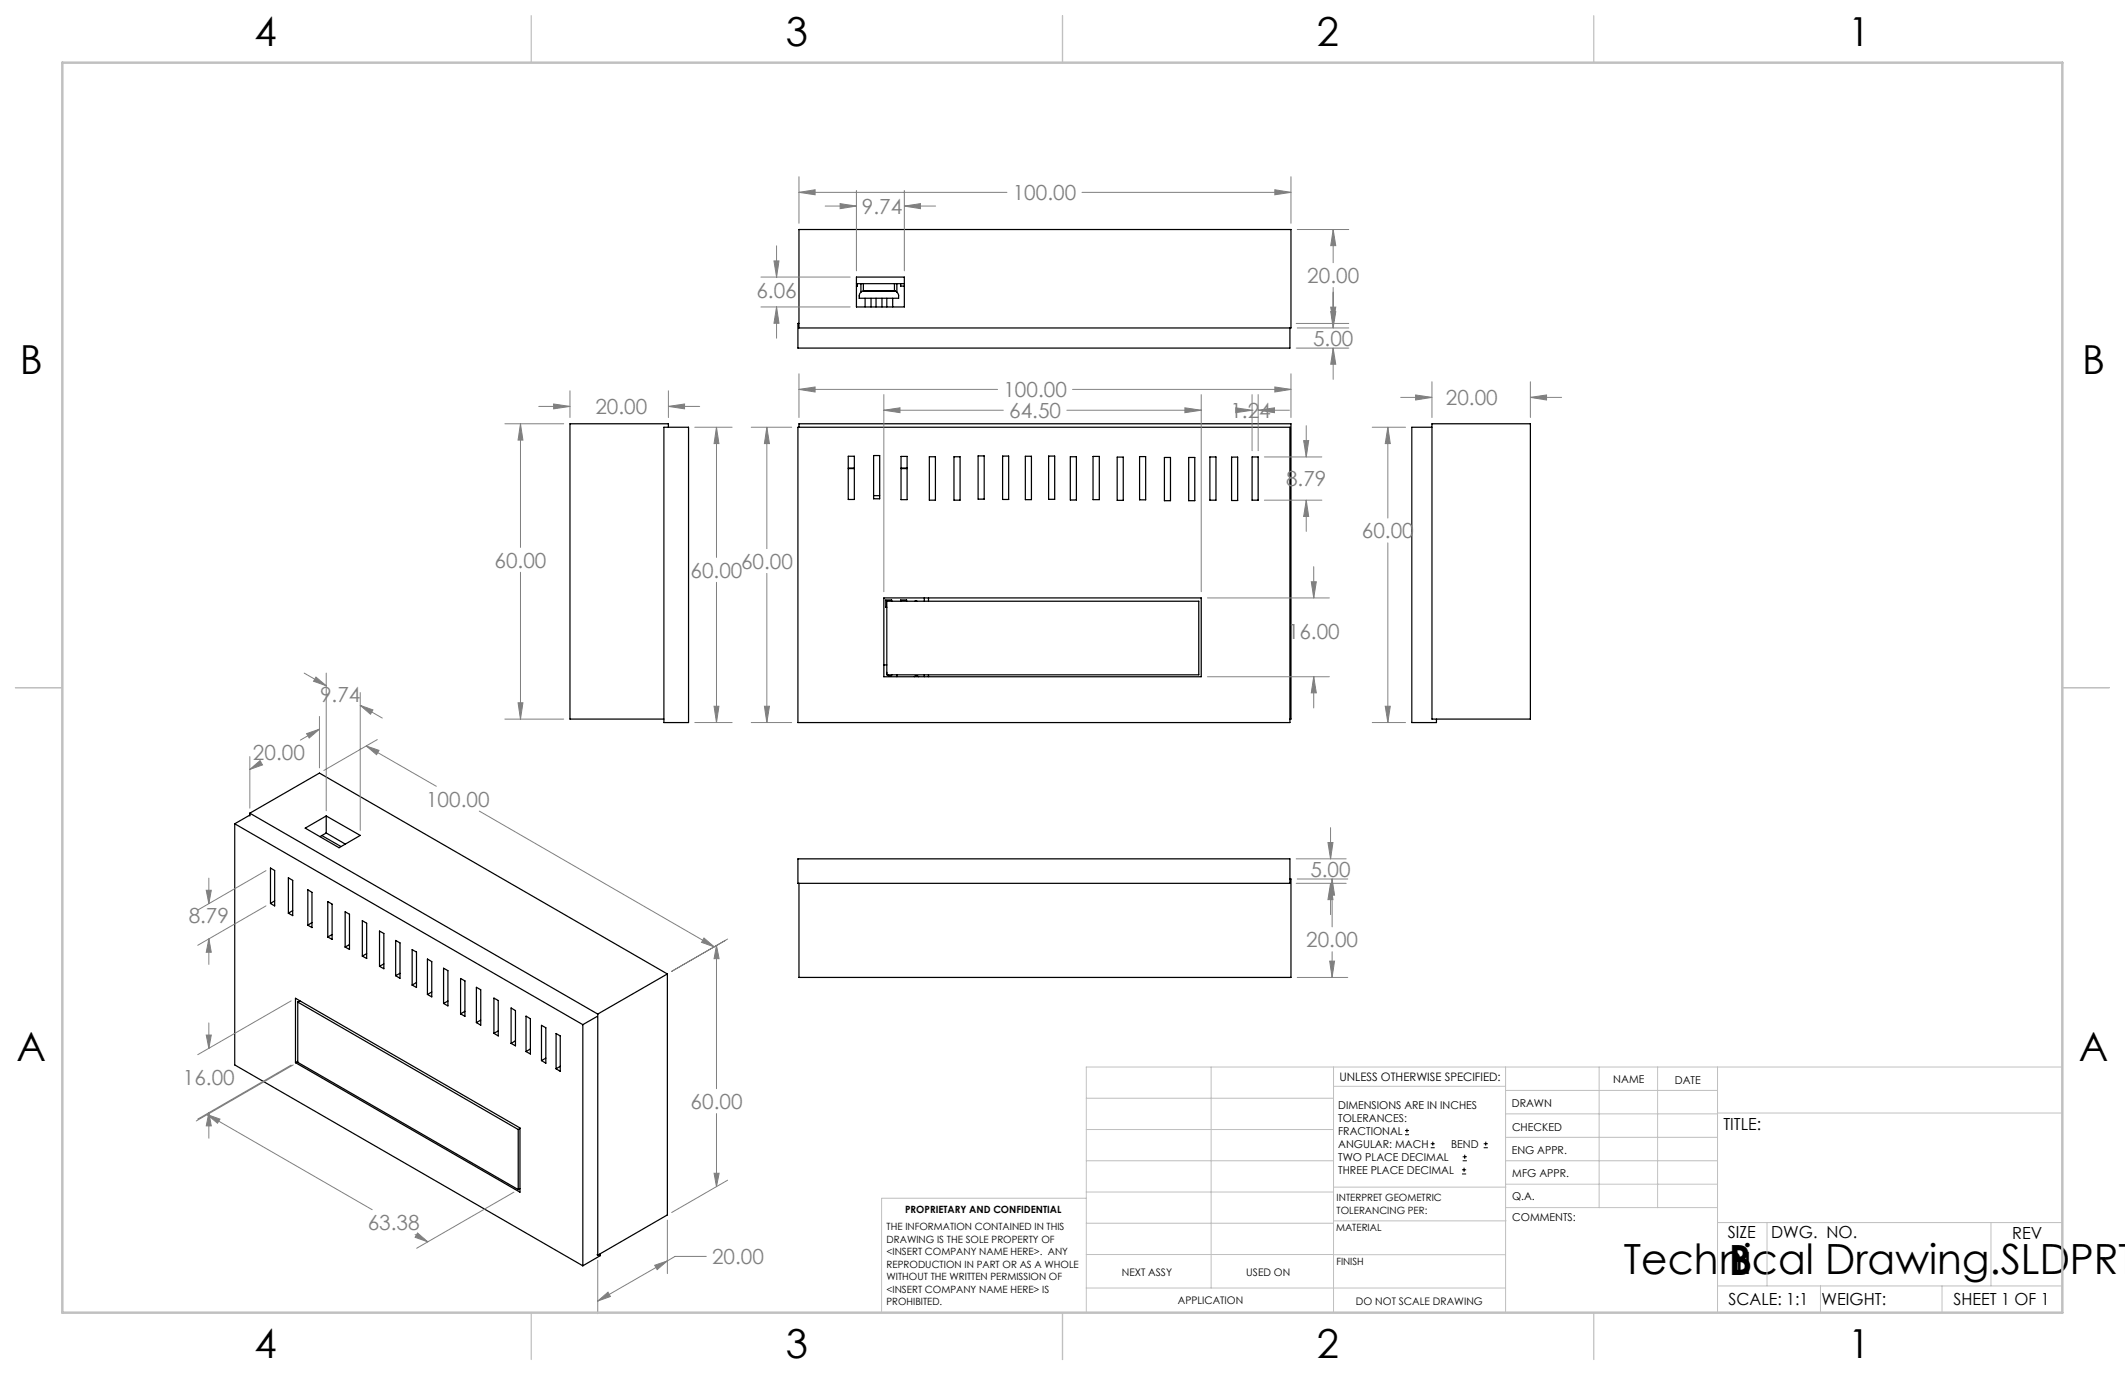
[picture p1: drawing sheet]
<svg xmlns="http://www.w3.org/2000/svg" width="432mm" height="279mm" viewBox="0 0 432 279" stroke-linecap="round" stroke-linejoin="round" font-family="sans-serif">
<g fill="none" stroke="#000" stroke-width=".25">
<path d="M162.3 46.6h100v20h-100zM174 57.6h9.8M174 56.3h9.8v6.1h-9.8zM174.2 57.6v.5h-.2M174.9 57.6v1.8M175.4 57.6v1.5h6.4M175.6 59.1h-.1a1.01 1.01 0 0 0-.9 1v.5h8a1.17 1.17 0 0 0-.8-1.5M181.6 59.1h.2M181.8 59.1h.1M181.8 57.6v1.5M182.2 57.6v1.8M183 57.6v.5h.8"/>
<path d="M162.3 65.7h-.2v5h100v-4.1M175.8 60.6v1.8M177 60.6v1.8M178 60.6v1.8M179.2 60.6v1.8M180.2 60.6v1.8M181.4 60.6v1.8M134.9 86.8h5v60h-5zM135.8 86.8v-.7h-20v60h19.1M162.1 86.8h100v60h-100zM162.3 86.8v-.7h100v60h-.2M172.4 92.7h1.2v8.8h-1.2z"/>
<path d="M172.4 95.1h1.2M172.4 95.2h1.2M177.5 92.6h1.3v8.8h-1.3zM183.1 92.7h1.2v8.8h-1.2zM183.1 95.1h1.2M183.1 95.2h1.2M188.8 92.8h1.3v8.8h-1.3zM193.9 92.8h1.2v8.8h-1.2zM198.8 92.6h1.2v8.8h-1.2zM203.7 92.7h1.3v8.8h-1.3zM208.4 92.7h1.2v8.8h-1.2zM213.1 92.7h1.2v8.8h-1.2z"/>
<path d="M217.5 92.8h1.2v8.8h-1.2zM222.1 92.7h1.3v8.8h-1.3zM227 92.9h1.2v8.8h-1.2zM231.6 92.8h1.2v8.8h-1.2zM236.6 93h1.2v8.7h-1.2zM241.5 93h1.3v8.7h-1.3zM245.9 92.9h1.2v8.7h-1.2zM250.3 92.9h1.2v8.8h-1.2zM254.4 92.9h1.3v8.7h-1.3zM291 86.8h-4.1v60h5v-.7M291 86.1h20v60h-20zM177.5 100.7h1.3"/>
<path d="M179.6 121.5h64.5v16h-64.5zM179.6 135.1h.6M180.2 136.6v.2M180.2 122.2h63.4v14.9h-63.4zM180.3 137.1l.1 .1a.6 .6 0 0 0 .9-.1M181.2 122.2v-.3h-1.2v1.5h.2M182.2 137.1v.4M183 122.2v-.3h1.2v.3M185.8 137.5a.6 .6 0 0 1 .9 0M185.9 122.2h.4M187.8 121.5v.7M187.8 137.1v.4"/>
<path d="M188.7 121.5v.7M188.7 137.1v.4M47.7 167.4l70.7 40.8M47.7 167.4v49l70.7 40.8M50.8 165.6l-3.1 1.8M50.8 165.2l70.7 40.9M50.8 165.2v.6M50.8 165.2l14.1-8.1 70.7 40.8M55 176.4l.8 .5v7.2l-.8-.5zM58.6 178.4l.9 .5v7.2l-.9-.5zM62 168.3l4.3-2.5 6.9 4-4.3 2.5zM65.4 169.8l3.9 2.2"/>
<path d="M66.3 165.8v3.5M66.3 169.3l3.9 2.2M66.3 169.3l-1.3 .7M162.1 174.5h100v5h-100zM262.1 178.6h.2v20h-100v-19.1M55.8 183.1l-.8 .5M59.5 185l-.9 .6M62.5 180.8l.9 .5v7.2l-.9-.5zM63.4 187.5l-.9 .5M66.6 183.2l.9 .5v7.2l-.9-.5zM67.5 189.9l-.9 .5M70.1 185.3l.9 .5v7.1l-.9-.5z"/>
<path d="M71 191.9l-.9 .5M73.6 187.1l.9 .5v7.2l-.9-.5zM74.5 193.8l-.9 .5M77.1 189.2l.9 .5v7.1l-.9-.4zM78 195.9l-.9 .5M80.4 191.1l.9 .5v7.2l-.9-.5zM81.3 197.8l-.9 .5M83.7 193l.9 .5v7.2l-.9-.5zM84.6 199.6l-.9 .6M86.9 194.9l.8 .5v7.2l-.8-.5zM90.1 196.7l.9 .5v7.2l-.9-.5zM93.6 198.8l.9 .5v7.2l-.9-.5z"/>
<path d="M135.6 197.9v49l-14.1 8.2M135.6 197.9l-14.1 8.2M60 202.8l45.7 26.4v13.1l-45.7-26.4zM60.5 215.7l-.5 .2M60.5 203.6v12.3l44.8 25.8M60.5 203.6l44.8 25.9M61 203.4l-.5 .2M87.7 201.6l-.8 .5M91 203.4l-.9 .5M94.5 205.5l-.9 .5M96.8 200.6l.9 .5v7.2l-.9-.5zM97.7 207.3l-.9 .5"/>
<path d="M100.4 202.8l.8 .5v7.2l-.8-.5zM101.2 209.5l-.8 .5M103.9 204.8l.8 .6v7.1l-.8-.5zM104.7 211.5l-.8 .5M106.9 206.5l.9 .5v7.2l-.9-.5zM107.8 213.1l-.9 .6M110 208.4l.9 .4v7.2l-.9-.5zM110.9 215l-.9 .5M113 210l.8 .5v7.2l-.8-.5zM113.8 216.7l-.8 .5M118.4 208.2v49M121.3 206.6l-2.9 1.6"/>
<path d="M121.5 206.1v49M105.3 229.5v12.2M105.7 229.3l-.4 .2M105.7 241.5l-.4 .2M121.3 255l.2 .1M122 254.8v.4l-3.6 2"/>
</g>
<g fill="none" stroke="#000" stroke-width=".2">
<path d="M285.5 230.6h.8M285.5 229.7h.8M285.9 229.3v.9M290.7 233.2h.8M290.7 232.4h.8M291.1 232v.8M297.1 238.5h.8M297.1 237.7h.8M297.2 235.9h.9M297.2 235.1h.9M297.5 237.3v.8M297.6 234.6v.9"/>
<path d="M301.5 233.2h.8M301.5 232.4h.8M301.9 232v.8"/>
</g>
<g fill="none" stroke="#808080" stroke-width=".2">
<path d="M162.3 39.1l3.3-.5v1zM162.3 35.9v9.5M162.3 39.1h42.3M174 38.7v16.3M183.8 38.7v16.3M219.9 39.1h42.4M259 38.6l3.3 .5-3.3 .5zM262.3 35.9v9.5M154.6 56.3h18.2M157.3 53h1l-.5 3.3zM157.8 50v6.3M167.7 41.9h6.3"/>
<path d="M170.7 41.4l3.3 .5-3.3 .5zM183.8 41.9l3.2-.5v1zM183.8 41.9h6.3M263.6 46.6h10.5M270.9 46.6l.5 3.3h-1zM270.9 46.6v6.8M270.9 58.4v8.2M115.8 79.4v5.4M135.8 79.4v5.4M154.6 62.4h18.2M157.8 62.4l.5 3.3h-1zM157.8 62.4v6.3"/>
<path d="M162.3 79.1l3.3-.5v1.1zM162.3 76v8.8M162.3 79.1h40.4M217.9 79.1h44.4M259 78.6l3.3 .5-3.3 .6zM262.3 76v8.8M263.4 65.7h10.7M263.4 70.7h10.7M263.6 66.6h10.5M270.4 63.3h1l-.5 3.3zM270.4 62.4h1l-.5 3.3zM270.9 70.7l.5 3.3h-1z"/>
<path d="M270.9 70.7v6.4M291 77.6v7.2M311 77.6v7.2M102.6 86.1h11.9M105.8 86.1l.5 3.3h-1zM105.8 86.1v25.1M109.5 82.6h6.3M112.5 82.1l3.3 .5-3.3 .5zM135.8 82.6l3.3-.5v1zM135.8 82.6h6.4M141.2 86.8h7.6M145.6 86.8l.5 3.3h-1z"/>
<path d="M145.6 86.8v26.5M152.6 86.8h8.3M155.8 86.8l.6 3.3h-1.1zM155.8 86.8v24.7M179.6 83.4l3.3-.5v1zM179.6 83.4h24.3M179.6 80.2v40M216.8 83.4h27.3M240.8 82.9l3.3 .5-3.3 .5zM244.1 80.2v40M251.1 82.9l3.3 .5-3.3 .5zM254.4 80.2v11.4"/>
<path d="M254.4 83.4h.1M255.7 83.4l3.3-.5v1zM255.7 80.2v11.4M255.7 83.4h6.3M256.9 92.9h11.7M264.9 89.5h1l-.5 3.4zM265.4 86.5v6.4M278.8 86.8h6.8M282 86.8l.5 3.3h-1zM282 86.8v18.5M284.6 80.8h6.4M287.7 80.3l3.3 .5-3.3 .5z"/>
<path d="M311 80.8l3.3-.5v1zM311 80.8h6.3M105.8 116.3v29.8M145.6 118.3v28.5M155.8 116.5v30.3M256.9 101.6h11.7M265.4 101.6l.5 3.4h-1zM265.4 101.6v6.4M266.5 118.2h1l-.6 3.3zM266.9 115.1v6.4M282 110.3v36.5M61.8 136.8l4.5 2.5"/>
<path d="M64.2 137.6l2.1 1.7-2.6-.9zM66.3 136.8v27.9M245.4 137.5h24.7M245.4 121.5h24.7M266.9 137.5l.6 3.3h-1zM266.9 137.5v6.4M50.8 156.4l2-1.8 .5 .8zM50.8 153.7v10.5M52.3 155.4l-1.5 1M62.3 149.1l2.6-.9-2.1 1.8zM64.9 145.6v10.4M64.9 148.2l-3.9 2.2"/>
<path d="M73.2 143.3l2.6 1-.5 .8zM73.2 140.7v28M73.2 143.3l4.5 2.6M74.4 151.6l2.6 .9-.5 .9zM74.4 151.6l14.3 8.2M76.7 150.3l-10.9 6.3M102.6 146.1h11.9M105.3 142.8h1l-.5 3.3zM141.2 146.8h7.6M145.1 143.5h1l-.5 3.3zM152.6 146.8h8.3M155.3 143.5h1.1l-.6 3.3z"/>
<path d="M278.8 146.8h6.8M281.5 143.5h1l-.5 3.3zM42.4 178.4v5.2M54 176.9l-13.8 8M97.4 164.8l47.7 27.6M263.4 179.5h10.1M263.4 174.5h10.1M263.6 178.6h10.3M269.8 171.2h1.1l-.5 3.3zM270.4 179.5l.5 3.3h-1.1zM270.4 168.2v6.3M270.4 179.5v6.3"/>
<path d="M270.7 178.6l.5 3.3h-1zM270.7 178.6v9.7M41.9 180.9h1l-.5 2.7zM42.4 190.8l.5 2.7h-1zM42.4 190.8v5.2M54 184.1l-13.8 8M143.1 190.6l2 1.8-2.5-.9zM145.6 192.1l.5 2.7h-1zM145.6 192.1v29.1M147.8 190.8l-11.3 6.6 10.9-6.3M263.6 198.6h10.3M270.2 195.3h1l-.5 3.3z"/>
<path d="M270.7 193.4v5.2M41.9 210.3h1l-.5 2.7zM42.4 207.9v5.1M59.2 203.4l-19 10.9M59.2 216.4l-19 11M59.6 216.4l-19.7 11.4M42.1 226.5l2.6 .9-.5 .8zM42.1 226.5l33.5 19.3M42.4 226.1l.5 2.7h-1zM42.4 226.1v5.2M145.1 238.4h1l-.5 2.7zM145.6 226.3v14.8"/>
<path d="M147.8 239.8l-11.3 6.6M84.3 250.9l2.6 1.4M84.8 250.5l2.1 1.8-2.6-.9zM104.4 242.3l-19.7 11.3M121.5 256.1v10.8M133 257.1l2.6-.9-2.1 1.8zM135.6 247.9v10.9M135.6 256.2l-14.1 8.2M143.5 255.3h-6.3l-1.6 .9M121.5 264.4l2-1.8 .5 .9z"/>
</g>
<g fill="none" stroke="#c0c0c0" stroke-width=".2">
<path d="M246.1 216.8v44.9M271 216.8v49.9M305.9 216.8v49.9M324.9 216.8v28.6M336.8 216.8v28.6M349 216.8v49.9M419.1 216.8h-198.4v49.9M220.7 235.9h50.3M220.7 229.5h50.3M220.7 223.2h50.3M271 220.7h34.9M305.9 231.1h43.1"/>
<path d="M305.9 226.3h43.1M305.9 221.6h43.1M305.9 235.9h43.1M349 226.2h70.1M220.7 248.6h50.3M220.7 242.2h50.3M220.7 254.9h50.3M220.7 243.5h-41.6v23.2M271 255h34.9M271 248.1h35M271 241.2h35M305.9 240.6h43.1"/>
<path d="M306 245.4h43M349 248.4h70.1M359.1 248.4v12.9M404.6 248.4v12.9M220.7 261.7h85.2M349 261.3h70.1M369.9 261.3v5.4M394.6 261.3v5.4"/>
</g>
<path d="M108 3.2v9.5M215.9 3.2v9.5M323.8 3.2v9.5M3.1 139.7h9.6M419.1 139.7h9.5M108 266.7v9.6M215.9 266.7v9.6M323.8 266.7v9.6" fill="none" stroke="#c0c0c0" stroke-width=".25"/>
<path d="M12.7 12.7h406.4v254h-406.4z" fill="none" stroke="#c0c0c0" stroke-width=".5"/>
<path d="M259 78.6l3.3 .5-3.3 .6zM162.3 79.1l3.3-.5v1.1zM255.7 83.4l3.3-.5v1zM251.1 82.9l3.3 .5-3.3 .5zM265.4 101.6l.5 3.4h-1zM264.9 89.5h1l-.5 3.4zM240.8 82.9l3.3 .5-3.3 .5zM179.6 83.4l3.3-.5v1zM266.9 137.5l.6 3.3h-1zM266.5 118.2h1l-.6 3.3zM155.3 143.5h1.1l-.6 3.3zM155.8 86.8l.6 3.3h-1.1zM259 38.6l3.3 .5-3.3 .5zM162.3 39.1l3.3-.5v1zM157.3 53h1l-.5 3.3zM157.8 62.4l.5 3.3h-1zM183.8 41.9l3.2-.5v1zM170.7 41.4l3.3 .5-3.3 .5zM270.4 63.3h1l-.5 3.3zM270.9 46.6l.5 3.3h-1zM270.4 62.4h1l-.5 3.3zM270.9 70.7l.5 3.3h-1zM270.4 179.5l.5 3.3h-1.1zM269.8 171.2h1.1l-.5 3.3zM270.7 178.6l.5 3.3h-1zM270.2 195.3h1l-.5 3.3zM105.8 86.1l.5 3.3h-1zM105.3 142.8h1l-.5 3.3zM135.8 82.6l3.3-.5v1zM112.5 82.1l3.3 .5-3.3 .5zM145.1 143.5h1l-.5 3.3zM145.6 86.8l.5 3.3h-1zM287.7 80.3l3.3 .5-3.3 .5zM311 80.8l3.3-.5v1zM282 86.8l.5 3.3h-1zM281.5 143.5h1l-.5 3.3zM73.2 143.3l2.6 1-.5 .8zM64.2 137.6l2.1 1.7-2.6-.9zM50.8 156.4l2-1.8 .5 .8zM62.3 149.1l2.6-.9-2.1 1.8zM143.1 190.6l2 1.8-2.5-.9zM74.4 151.6l2.6 .9-.5 .9zM41.9 210.3h1l-.5 2.7zM42.4 226.1l.5 2.7h-1zM42.1 226.5l2.6 .9-.5 .8zM84.8 250.5l2.1 1.8-2.6-.9zM41.9 180.9h1l-.5 2.7zM42.4 190.8l.5 2.7h-1zM121.5 264.4l2-1.8 .5 .9zM133 257.1l2.6-.9-2.1 1.8zM145.1 238.4h1l-.5 2.7zM145.6 192.1l.5 2.7h-1z" fill="#808080"/>
<g font-size="8.5">
<text x="330" y="258.9">Technical Drawing.SLDPRT</text>
<text x="351.3" y="259">B</text>
</g>
<g font-size="8.1">
<text x="51.7" y="9.3">4</text>
<text x="159.7" y="9.3">3</text>
<text x="267.6" y="9.3">2</text>
<text x="375.6" y="9.3">1</text>
<text x="4" y="76">B</text>
<text x="423.1" y="76">B</text>
<text x="3.3" y="215.7">A</text>
<text x="422.4" y="215.7">A</text>
<text x="51.7" y="276">4</text>
<text x="159.7" y="276">3</text>
<text x="267.6" y="276">2</text>
<text x="375.6" y="276">1</text>
</g>
<g font-size="4.2" fill="#808080">
<text x="205.8" y="40.7">100.00</text>
<text x="175.2" y="43.5">9.74</text>
<text x="265.6" y="57.5">20.00</text>
<text x="153.7" y="60.5">6.06</text>
<text x="266.8" y="70.4">5.00</text>
<text x="203.9" y="80.7">100.00</text>
<text x="293.8" y="82.3">20.00</text>
<text x="121" y="84.2">20.00</text>
<text x="205.1" y="84.9">64.50</text>
<text x="250" y="84.9">1.24</text>
<text x="261.3" y="98.7">8.79</text>
<text x="276.7" y="109.4">60.00</text>
<text x="100.5" y="115.3">60.00</text>
<text x="140.3" y="117.4">60.00</text>
<text x="150.6" y="115.6">60.00</text>
<text x="261.7" y="129.8">16.00</text>
<text x="65" y="142.6">9.74</text>
<text x="51.4" y="154.5">20.00</text>
<text x="86.6" y="163.9">100.00</text>
<text x="266.3" y="178.2">5.00</text>
<text x="38.3" y="187.5">8.79</text>
<text x="265.4" y="192.5">20.00</text>
<text x="37.2" y="220.5">16.00</text>
<text x="140.3" y="225.3">60.00</text>
<text x="74.7" y="249.9">63.38</text>
<text x="144.7" y="256.9">20.00</text>
</g>
<g font-size="3.4">
<text x="350.2" y="229.5">TITLE:</text>
<text x="351.1" y="251.6">SIZE</text>
<text x="359.9" y="251.6">DWG. NO.</text>
<text x="408.9" y="251.7">REV</text>
<text x="351.2" y="265.2">SCALE: 1:1</text>
<text x="370.1" y="265.3">WEIGHT:</text>
<text x="396.9" y="265.2">SHEET 1 OF 1</text>
</g>
<text font-size="2.4" x="272.2" y="219.7">UNLESS OTHERWISE SPECIFIED:</text>
<g font-size="2.2">
<text x="327.8" y="220.1">NAME</text>
<text x="340.3" y="220.2">DATE</text>
<text x="271.9" y="225.3">DIMENSIONS ARE IN INCHES</text>
<text x="271.9" y="227.9">TOLERANCES:</text>
<text x="307.2" y="224.9">DRAWN</text>
<text x="271.9" y="230.6">FRACTIONAL</text>
<text x="271.9" y="233.2">ANGULAR: MACH</text>
<text x="294.9" y="233.2">BEND</text>
<text x="307.3" y="229.8">CHECKED</text>
<text x="271.9" y="235.9">TWO PLACE DECIMAL</text>
<text x="271.9" y="238.5">THREE PLACE DECIMAL</text>
<text x="307.2" y="234.5">ENG APPR.</text>
<text x="307.3" y="239.2">MFG APPR.</text>
<text x="307.3" y="243.9">Q.A.</text>
<text x="307.3" y="248.1">COMMENTS:</text>
</g>
<g font-size="2.1">
<text x="227.9" y="259.2">NEXT ASSY</text>
<text x="253.3" y="259.2">USED ON</text>
<text x="239.3" y="265">APPLICATION</text>
<text x="275.5" y="265.1">DO NOT SCALE DRAWING</text>
</g>
<g font-size="2">
<text x="271.6" y="244.1">INTERPRET GEOMETRIC</text>
<text x="180.2" y="250">THE INFORMATION CONTAINED IN THIS</text>
<text x="183.9" y="246.4">PROPRIETARY AND CONFIDENTIAL</text>
<text x="271.5" y="250.2">MATERIAL</text>
<text x="271.6" y="246.6">TOLERANCING PER:</text>
<text x="180.2" y="252.5">DRAWING IS THE SOLE PROPERTY OF</text>
<text x="180.2" y="255.1">&lt;INSERT COMPANY NAME HERE&gt;. ANY</text>
<text x="180.2" y="257.6">REPRODUCTION IN PART OR AS A WHOLE</text>
<text x="271.5" y="257">FINISH</text>
<text x="180.2" y="260.1">WITHOUT THE WRITTEN PERMISSION OF</text>
<text x="180.2" y="262.6">&lt;INSERT COMPANY NAME HERE&gt; IS</text>
<text x="180.2" y="265.2">PROHIBITED.</text>
</g>
</svg>
